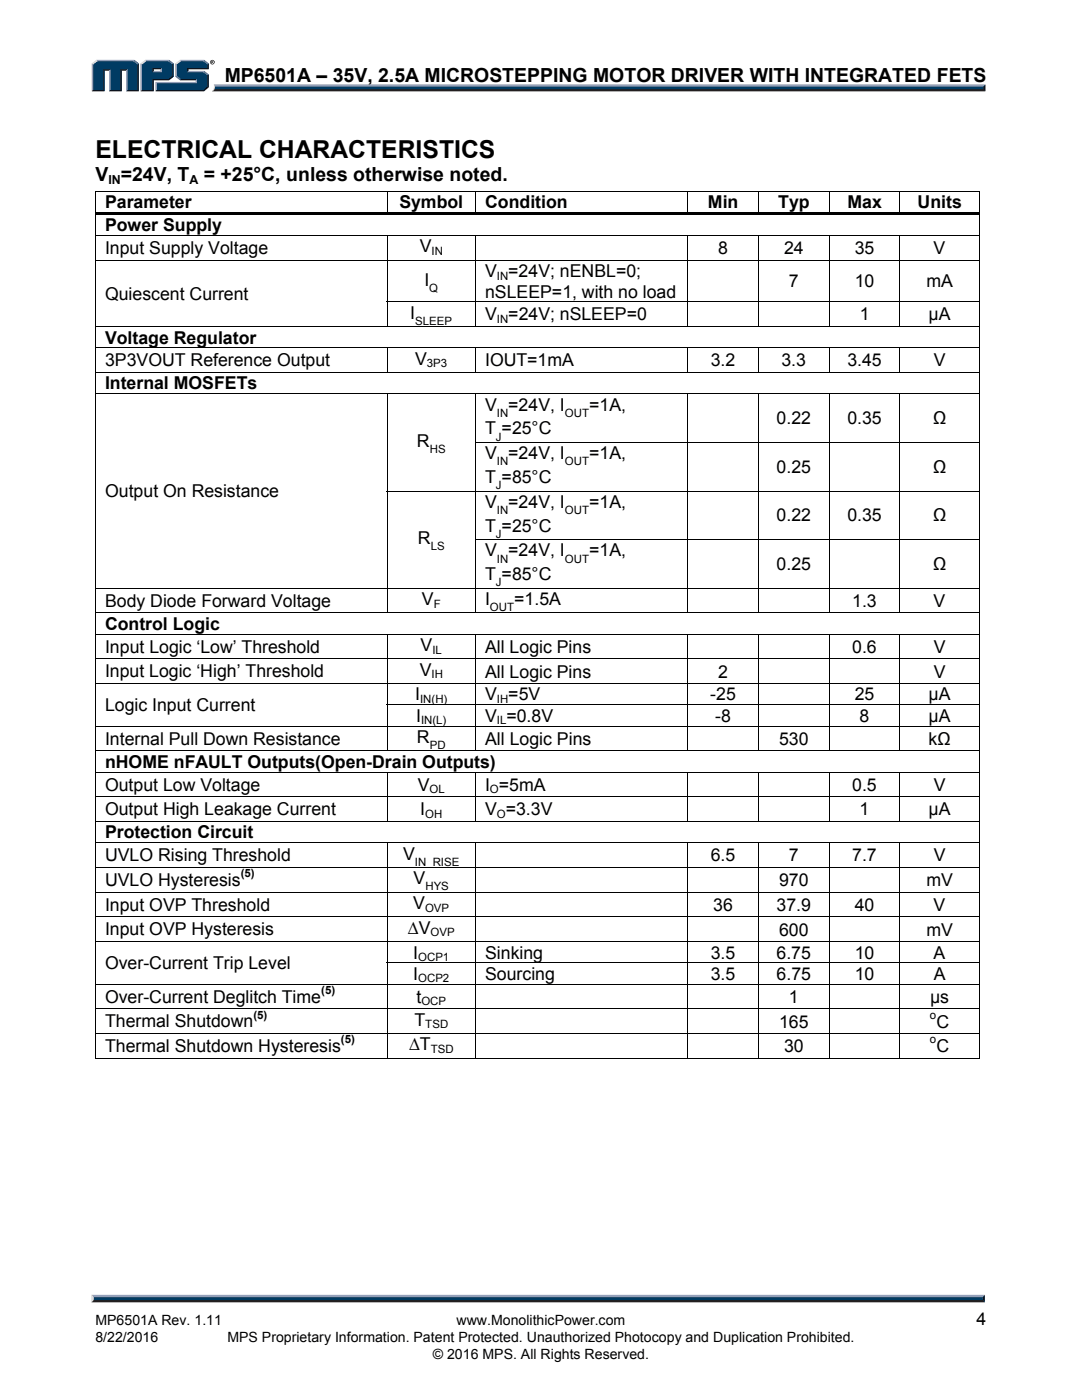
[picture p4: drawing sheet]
<svg xmlns="http://www.w3.org/2000/svg" width="216mm" height="279mm" viewBox="0 0 216 279" stroke-linecap="round" stroke-linejoin="round" font-family="sans-serif">
<path d="M18.7 259.2h177.4l.4 .7h-178.3z" fill="#231f20"/>
<path d="M18.3 258.4h178.2l-.4 .8h-177.4z" fill="#94a0b9"/>
<path d="M196.5 258.4v1.5l-.4-.4v-.6z" fill="#001339"/>
<path d="M18.7 258.9h177.4v.6h-177.4z" fill="#003b63"/>
<path d="M18.2 258.4l.5 .5v.5l-.5 .5z" fill="#dcddde"/>
<path d="M42.7 16.9h153.9l-.4 .7h-153.4z" fill="#94a0b9"/>
<path d="M42.8 17.6h153.4l.4 .6h-154.3l.4-.2z" fill="#231f20"/>
<path d="M196.2 17.3l.4-.4v1.3l-.4-.4z" fill="#001339"/>
<path d="M42.9 17.3h153.3v.5h-153.4z" fill="#003b63"/>
<path d="M42.7 16.9l.2 .5a.78 .78 0 0 1-.6 .8l.1-.1a1.23 1.23 0 0 0 .3-1.2z" fill="#dcddde"/>
<path d="M30.4 14.4l.3-.2h1.3l.3 .2z" fill="#94a0b9"/>
<g fill="#003b63">
<path d="M18.6 12.8l.8-.6h7.2l.8 .6v5.1h-2v-4.1h-1.4v4.1h-2v-4.1h-1.4v4.1h-2z"/>
<path d="M28.3 12.8l.8-.6h2.2v1.3h-.9v.9h1.9v-.9h-1.3v-1.3h2.6l.8 .6v2.3l-.8 .6h-3.2v2.2h-2.1z"/>
<path d="M31.3 16.6h8v-.9h-3.2l-.9-.6v-2.3l.9-.6h4.4l.9 .6v.7h-4.1v.9h3.2l.9 .6v2.2l-.9 .7h-9.2z"/>
</g>
<path d="M35.9 12.1h4.8" fill="none" stroke="#94a0b9" stroke-width=".26"/>
<path d="M35 12.7l.9-.7 .2 .2-.8 .6z" fill="#dcddde"/>
<path d="M35.1 12.7v2.6" fill="none" stroke="#94a0b9" stroke-width=".27"/>
<path d="M35 15.3l.3-.2 .8 .6-.2 .3z" fill="#547194"/>
<path d="M35.9 15.9h3.4" fill="none" stroke="#001339" stroke-width=".26"/>
<g fill="#94a0b9">
<path d="M31 16.4h8.1v-.4l.2-.3v.9h-8z"/>
<path d="M31 16.4l.3 .2v1.3l-.3 .3z"/>
</g>
<path d="M37.3 13.5h4.1v-.7l.2-.1v1.1h-4v.4l-.3 .2z" fill="#001339"/>
<path d="M37.3 14.3h3.4" fill="none" stroke="#94a0b9" stroke-width=".26"/>
<path d="M40.7 14.2l.9 .7-.2 .1-.9-.6z" fill="#547194"/>
<g fill="#001339">
<path d="M31 18.2l.3-.3h9.2l.9-.7v-2.2l.2-.1v2.5l-.9 .8z"/>
<path d="M30.4 15.7h3.2l.8-.6v-2.3l.2-.1v2.6l-.9 .7h-3v2.2h-2.6l.2-.3h2.1z"/>
</g>
<path d="M33.7 12l.9 .7-.2 .1-.8-.6z" fill="#547194"/>
<path d="M29 12.1h4.7" fill="none" stroke="#94a0b9" stroke-width=".26"/>
<path d="M28.1 12.7l.9-.7 .1 .2-.8 .6z" fill="#dcddde"/>
<path d="M28.2 12.7v5.5" fill="none" stroke="#94a0b9" stroke-width=".27"/>
<path d="M32 13.8l.3-.3v.9l-.3-.2z" fill="#94a0b9"/>
<g fill="#001339">
<path d="M30.4 13.5h1.9l-.3 .3h-1.3v.4l-.3 .2z"/>
<path d="M27.4 12.8l.3-.1v5.5h-2.5l.2-.3h2z"/>
</g>
<path d="M26.8 12l.9 .7-.3 .1-.8-.6z" fill="#547194"/>
<path d="M19.2 12.1h7.6" fill="none" stroke="#94a0b9" stroke-width=".26"/>
<path d="M18.3 12.7l.9-.7 .2 .2-.8 .6z" fill="#dcddde"/>
<path d="M18.5 12.7v5.5" fill="none" stroke="#94a0b9" stroke-width=".27"/>
<path d="M20.6 13.8h1.4l-.2 .3h-.9v4.1h-2.6l.3-.3h2z" fill="#001339"/>
<path d="M21.9 13.8v4.4" fill="none" stroke="#94a0b9" stroke-width=".27"/>
<path d="M24 13.8h1.4l-.2 .3h-.9v4.1h-2.5l.2-.3h2z" fill="#001339"/>
<path d="M25.3 13.8v4.4" fill="none" stroke="#94a0b9" stroke-width=".27"/>
<path d="M40.7 12l.9 .7-.2 .1-.9-.6z" fill="#547194"/>
<path d="M41.9 12.4a.45 .45 0 0 1 .9 0 .45 .45 0 0 1-.9 0zM42 12.4a.37 .37 0 0 0 .7 0 .37 .37 0 0 0-.7 0zM42.2 12.2h.3l.1 .5-.3-.3-.1 .3zM42.3 12.2v.2h.1z" fill="#231f20"/>
<path d="M42.7 16.9h153.9l-.4 .7h-153.4z" fill="#94a0b9"/>
<path d="M42.8 17.6h153.4l.4 .6h-154.3l.4-.2z" fill="#231f20"/>
<path d="M196.2 17.3l.4-.4v1.3l-.4-.4z" fill="#001339"/>
<path d="M42.9 17.3h153.3v.5h-153.4z" fill="#003b63"/>
<path d="M42.7 16.9l.2 .5a.78 .78 0 0 1-.6 .8l.1-.1a1.23 1.23 0 0 0 .3-1.2z" fill="#dcddde"/>
<path d="M30.4 14.4l.3-.2h1.3l.3 .2z" fill="#94a0b9"/>
<g fill="#003b63">
<path d="M18.6 12.8l.8-.6h7.2l.8 .6v5.1h-2v-4.1h-1.4v4.1h-2v-4.1h-1.4v4.1h-2z"/>
<path d="M28.3 12.8l.8-.6h2.2v1.3h-.9v.9h1.9v-.9h-1.3v-1.3h2.6l.8 .6v2.3l-.8 .6h-3.2v2.2h-2.1z"/>
<path d="M31.3 16.6h8v-.9h-3.2l-.9-.6v-2.3l.9-.6h4.4l.9 .6v.7h-4.1v.9h3.2l.9 .6v2.2l-.9 .7h-9.2z"/>
</g>
<path d="M35.9 12.1h4.8" fill="none" stroke="#94a0b9" stroke-width=".26"/>
<path d="M35 12.7l.9-.7 .2 .2-.8 .6z" fill="#dcddde"/>
<path d="M35.1 12.7v2.6" fill="none" stroke="#94a0b9" stroke-width=".27"/>
<path d="M35 15.3l.3-.2 .8 .6-.2 .3z" fill="#547194"/>
<path d="M35.9 15.9h3.4" fill="none" stroke="#001339" stroke-width=".26"/>
<g fill="#94a0b9">
<path d="M31 16.4h8.1v-.4l.2-.3v.9h-8z"/>
<path d="M31 16.4l.3 .2v1.3l-.3 .3z"/>
</g>
<path d="M37.3 13.5h4.1v-.7l.2-.1v1.1h-4v.4l-.3 .2z" fill="#001339"/>
<path d="M37.3 14.3h3.4" fill="none" stroke="#94a0b9" stroke-width=".26"/>
<path d="M40.7 14.2l.9 .7-.2 .1-.9-.6z" fill="#547194"/>
<g fill="#001339">
<path d="M31 18.2l.3-.3h9.2l.9-.7v-2.2l.2-.1v2.5l-.9 .8z"/>
<path d="M30.4 15.7h3.2l.8-.6v-2.3l.2-.1v2.6l-.9 .7h-3v2.2h-2.6l.2-.3h2.1z"/>
</g>
<path d="M33.7 12l.9 .7-.2 .1-.8-.6z" fill="#547194"/>
<path d="M29 12.1h4.7" fill="none" stroke="#94a0b9" stroke-width=".26"/>
<path d="M28.1 12.7l.9-.7 .1 .2-.8 .6z" fill="#dcddde"/>
<path d="M28.2 12.7v5.5" fill="none" stroke="#94a0b9" stroke-width=".27"/>
<path d="M32 13.8l.3-.3v.9l-.3-.2z" fill="#94a0b9"/>
<g fill="#001339">
<path d="M30.4 13.5h1.9l-.3 .3h-1.3v.4l-.3 .2z"/>
<path d="M27.4 12.8l.3-.1v5.5h-2.5l.2-.3h2z"/>
</g>
<path d="M26.8 12l.9 .7-.3 .1-.8-.6z" fill="#547194"/>
<path d="M19.2 12.1h7.6" fill="none" stroke="#94a0b9" stroke-width=".26"/>
<path d="M18.3 12.7l.9-.7 .2 .2-.8 .6z" fill="#dcddde"/>
<path d="M18.5 12.7v5.5" fill="none" stroke="#94a0b9" stroke-width=".27"/>
<path d="M20.6 13.8h1.4l-.2 .3h-.9v4.1h-2.6l.3-.3h2z" fill="#001339"/>
<path d="M21.9 13.8v4.4" fill="none" stroke="#94a0b9" stroke-width=".27"/>
<path d="M24 13.8h1.4l-.2 .3h-.9v4.1h-2.5l.2-.3h2z" fill="#001339"/>
<path d="M25.3 13.8v4.4" fill="none" stroke="#94a0b9" stroke-width=".27"/>
<path d="M40.7 12l.9 .7-.2 .1-.9-.6z" fill="#547194"/>
<path d="M41.9 12.4a.45 .45 0 0 1 .9 0 .45 .45 0 0 1-.9 0zM42 12.4a.37 .37 0 0 0 .7 0 .37 .37 0 0 0-.7 0zM42.2 12.2h.3l.1 .5-.3-.3-.1 .3zM42.3 12.2v.2h.1z" fill="#231f20"/>
<path d="M19 38.1h.1v.2h-.1zM195.3 38.1h.2v.2h-.2zM19 42.4h176.5v.5h-176.5zM19 60.2h.1v.1h-.1zM19 88.2h.1v.2h-.1zM19 97.9h.1v.2h-.1zM77.2 88.2h.1v.2h-.1zM19 107.6h.1v.2h-.1zM77.2 107.6h.1v.2h-.1zM19 140.6h.1v.2h-.1zM19 192.1h.1v.2h-.1zM195.3 211.1h.2v.2h-.2z" fill="#000"/>
<g fill="none" stroke="#000" stroke-width=".2">
<path d="M19 38.2h176.5M19 38.3v4.1M77.3 38.3v4.1M94.9 38.3v4.1M137.2 38.3v4.1M151.3 38.3v4.1M165.5 38.3v4.1M179.6 38.3v4.1M195.4 38.3v4.1M19 47h176.5M19 52h176.5M19 42.9v4"/>
<path d="M19 47.1v4.8M19 52v8.2M77.3 47.1v4.8M77.3 52v8.2M94.9 47.1v4.8M94.9 52v8.2M137.2 47.1v4.8M137.2 52v8.2M151.3 47.1v4.8M151.3 52v8.2M165.5 47.1v4.8M165.5 52v8.2"/>
<path d="M179.6 47.1v4.8M179.6 52v8.2M195.4 42.9v4M195.4 47.1v4.8M195.4 52v8.2M19 65.2h176.5M19 69.4h176.5M19 74.4h176.5M19 78.6h176.5M19 60.3v4.8M19 65.3v4M19 69.5v4.8"/>
<path d="M19 74.4v4.1M19 78.7v9.5M77.2 60.2h118.3M77.3 60.3v4.8M77.3 69.5v4.8M77.3 78.7v9.5M94.9 60.3v4.8M94.9 69.5v4.8M94.9 78.7v9.5M137.2 60.3v4.8M137.2 69.5v4.8M137.2 78.7v9.5"/>
<path d="M151.3 60.3v4.8M151.3 69.5v4.8M151.3 78.7v9.5M165.5 60.3v4.8M165.5 69.5v4.8M165.5 78.7v9.5M179.6 60.3v4.8M179.6 69.5v4.8M179.6 78.7v9.5M195.4 60.3v4.8M195.4 65.3v4M195.4 69.5v4.8"/>
<path d="M195.4 74.4v4.1M195.4 78.7v9.5M19 88.4v9.5M19 98.1v9.5M77.2 98h118.3M77.3 88.4v9.5M77.3 98.1v9.5M94.8 88.3h100.7M94.9 88.4v9.5M94.9 98.1v9.5M137.2 88.4v9.5M137.2 98.1v9.5"/>
<path d="M151.3 88.4v9.5M151.3 98.1v9.5M165.5 88.4v9.5M165.5 98.1v9.5M179.6 88.4v9.5M179.6 98.1v9.5M195.4 88.4v9.5M195.4 98.1v9.5M19 117.4h176.5M19 107.8v9.5M19 117.5v4.7M77.3 107.8v9.5"/>
<path d="M77.3 117.5v4.7M94.8 107.7h100.7M94.9 107.8v9.5M94.9 117.5v4.7M137.2 107.8v9.5M137.2 117.5v4.7M151.3 107.8v9.5M151.3 117.5v4.7M165.5 107.8v9.5M165.5 117.5v4.7M179.6 107.8v9.5M179.6 117.5v4.7"/>
<path d="M195.4 107.8v9.5M195.4 117.5v4.7M19 122.3h176.5M19 126.6h176.5M19 131.5h176.5M19 136.4h176.5M19 122.4v4.1M19 126.6v4.8M19 131.6v4.8M19 136.5v4.1M77.3 126.6v4.8M77.3 131.6v4.8"/>
<path d="M77.3 136.5v4.1M94.9 126.6v4.8M94.9 131.6v4.8M94.9 136.5v4.1M137.2 126.6v4.8M137.2 131.6v4.8M137.2 136.5v4.1M151.3 126.6v4.8M151.3 131.6v4.8M151.3 136.5v4.1M165.5 126.6v4.8M165.5 131.6v4.8"/>
<path d="M165.5 136.5v4.1M179.6 126.6v4.8M179.6 131.6v4.8M179.6 136.5v4.1M195.4 122.4v4.1M195.4 126.6v4.8M195.4 131.6v4.8M195.4 136.5v4.1M19 144.9h176.5M19 149.8h176.5M19 154.1h176.5M19 159h176.5"/>
<path d="M19 140.8v4M19 145v4.8M19 149.9v4.1M19 154.2v4.7M19 159.1v4.8M77.2 140.7h118.3M77.3 140.8v4M77.3 145v4.8M77.3 154.2v4.7M77.3 159.1v4.8M94.9 140.8v4M94.9 145v4.8"/>
<path d="M94.9 154.2v4.7M94.9 159.1v4.8M137.2 140.8v4M137.2 145v4.8M137.2 154.2v4.7M137.2 159.1v4.8M151.3 140.8v4M151.3 145v4.8M151.3 154.2v4.7M151.3 159.1v4.8M165.5 140.8v4M165.5 145v4.8"/>
<path d="M165.5 154.2v4.7M165.5 159.1v4.8M179.6 140.8v4M179.6 145v4.8M179.6 154.2v4.7M179.6 159.1v4.8M195.4 140.8v4M195.4 145v4.8M195.4 149.9v4.1M195.4 154.2v4.7M195.4 159.1v4.8M19 164h176.5"/>
<path d="M19 168.2h176.5M19 173.1h176.5M19 178.1h176.5M19 164v4.1M19 168.3v4.7M19 173.2v4.8M19 178.2v4.7M77.3 168.3v4.7M77.3 173.2v4.8M77.3 178.2v4.7M94.9 168.3v4.7M94.9 173.2v4.8"/>
<path d="M94.9 178.2v4.7M137.2 168.3v4.7M137.2 173.2v4.8M137.2 178.2v4.7M151.3 168.3v4.7M151.3 173.2v4.8M151.3 178.2v4.7M165.5 168.3v4.7M165.5 173.2v4.8M165.5 178.2v4.7M179.6 168.3v4.7M179.6 173.2v4.8"/>
<path d="M179.6 178.2v4.7M195.4 164v4.1M195.4 168.3v4.7M195.4 173.2v4.8M195.4 178.2v4.7M19 183h176.5M19 187.9h176.5M19 196.4h176.5M19 183.1v4.8M19 188v4.1M19 192.3v4M19 196.5v4.8"/>
<path d="M77.2 192.2h118.3M77.3 183.1v4.8M77.3 188v4.1M77.3 192.3v4M77.3 196.5v4.8M94.9 183.1v4.8M94.9 188v4.1M94.9 192.3v4M94.9 196.5v4.8M137.2 183.1v4.8M137.2 188v4.1M137.2 192.3v4"/>
<path d="M137.2 196.5v4.8M151.3 183.1v4.8M151.3 188v4.1M151.3 192.3v4M151.3 196.5v4.8M165.5 183.1v4.8M165.5 188v4.1M165.5 192.3v4M165.5 196.5v4.8M179.6 183.1v4.8M179.6 188v4.1M179.6 192.3v4"/>
<path d="M179.6 196.5v4.8M195.4 183.1v4.8M195.4 188v4.1M195.4 192.3v4M195.4 196.5v4.8M19 201.4h176.5M19 206.3h176.5M19 211.2h58.2M19 201.4v4.8M19 206.4v4.9M77.3 201.4v4.8M77.3 206.4v4.9"/>
<path d="M77.3 211.2h17.5M94.9 201.4v4.8M94.9 206.4v4.9M95 211.2h42.1M137.2 201.4v4.8M137.2 206.4v4.9M137.3 211.2h14M151.3 201.4v4.8M151.3 206.4v4.9M151.4 211.2h14M165.5 201.4v4.8M165.5 206.4v4.9"/>
<path d="M165.5 211.2h14M179.6 201.4v4.8M179.6 206.4v4.9M179.6 211.2h15.7M195.4 201.4v4.8M195.4 206.4v4.9"/>
</g>
<text font-size="4.9" x="19" y="31.5">ELECTRICAL CHARACTERISTICS</text>
<g font-size="3.9">
<text x="44.8" y="16.3">MP6501A – 35V, 2.5A MICROSTEPPING MOTOR DRIVER WITH INTEGRATED FETS</text>
<text x="19" y="36.2">V =24V, T</text>
<text x="40.7" y="36.2">= +25°C, unless otherwise noted.</text>
</g>
<g font-size="3.5">
<text x="21" y="41.6">Parameter</text>
<text x="79.7" y="41.6">Symbol</text>
<text x="96.8" y="41.6">Condition</text>
<text x="141.3" y="41.6">Min</text>
<text x="155.3" y="41.6">Typ</text>
<text x="169.1" y="41.6">Max</text>
<text x="183.1" y="41.6">Units</text>
<text x="21" y="46.2">Power Supply</text>
<text x="21" y="50.7">Input Supply Voltage</text>
<text x="83.8" y="50.4">V</text>
<text x="143.3" y="50.7">8</text>
<text x="156.4" y="50.7">24</text>
<text x="170.6" y="50.7">35</text>
<text x="186.3" y="50.7">V</text>
<text x="21" y="59.8">Quiescent Current</text>
<text x="84.7" y="57">I</text>
<text x="96.8" y="55.3">V =24V; nENBL=0;</text>
<text x="96.8" y="59.4">nSLEEP=1, with no load</text>
<text x="157.4" y="57.3">7</text>
<text x="170.6" y="57.3">10</text>
<text x="184.8" y="57.3">mA</text>
<text x="81.9" y="63.6">I</text>
<text x="96.8" y="63.9">V =24V; nSLEEP=0</text>
<text x="171.5" y="63.9">1</text>
<text x="185.3" y="63.9">µA</text>
<text x="21" y="68.6">Voltage Regulator</text>
<text x="21" y="73.1">3P3VOUT Reference Output</text>
<text x="21" y="77.7">Internal MOSFETs</text>
<text x="82.8" y="72.8">V</text>
<text x="96.8" y="73.1">IOUT=1mA</text>
<text x="141.8" y="73.1">3.2</text>
<text x="155.9" y="73.1">3.3</text>
<text x="169.1" y="73.1">3.45</text>
<text x="186.3" y="73.1">V</text>
<text x="96.8" y="81.9">V =24V, I</text>
<text x="117.6" y="81.9">=1A,</text>
<text x="83.2" y="89.2">R</text>
<text x="96.8" y="86.7">T =25°C</text>
<text x="155" y="84.7">0.22</text>
<text x="169.1" y="84.7">0.35</text>
<text x="186.1" y="84.7">Ω</text>
<text x="96.8" y="91.7">V =24V, I</text>
<text x="117.6" y="91.7">=1A,</text>
<text x="155" y="94.4">0.25</text>
<text x="186.1" y="94.4">Ω</text>
<text x="21" y="99.2">Output On Resistance</text>
<text x="96.8" y="101.3">V =24V, I</text>
<text x="96.8" y="96.4">T =85°C</text>
<text x="117.6" y="101.3">=1A,</text>
<text x="96.8" y="106.1">T =25°C</text>
<text x="155" y="104.1">0.22</text>
<text x="169.1" y="104.1">0.35</text>
<text x="186.1" y="104.1">Ω</text>
<text x="83.4" y="108.6">R</text>
<text x="96.8" y="111">V =24V, I</text>
<text x="117.6" y="111">=1A,</text>
<text x="155" y="113.8">0.25</text>
<text x="186.1" y="113.8">Ω</text>
<text x="96.8" y="115.8">T =85°C</text>
<text x="21" y="121.1">Body Diode Forward Voltage</text>
<text x="21" y="125.7">Control Logic</text>
<text x="84.2" y="120.7">V</text>
<text x="96.8" y="120.7">I</text>
<text x="102.6" y="120.7">=1.5A</text>
<text x="170.1" y="121.1">1.3</text>
<text x="186.3" y="121.1">V</text>
<text x="21" y="130.3">Input Logic ‘Low’ Threshold</text>
<text x="83.9" y="129.9">V</text>
<text x="96.8" y="130.3">All Logic Pins</text>
<text x="170.1" y="130.3">0.6</text>
<text x="186.3" y="130.3">V</text>
<text x="21" y="135.2">Input Logic ‘High’ Threshold</text>
<text x="83.8" y="134.9">V</text>
<text x="96.8" y="135.2">All Logic Pins</text>
<text x="143.3" y="135.2">2</text>
<text x="186.3" y="135.2">V</text>
<text x="21" y="141.9">Logic Input Current</text>
<text x="82.8" y="139.8">I</text>
<text x="96.8" y="139.8">V =5V</text>
<text x="141.7" y="139.8">-25</text>
<text x="170.5" y="139.8">25</text>
<text x="185.3" y="139.8">µA</text>
<text x="21" y="148.6">Internal Pull Down Resistance</text>
<text x="83" y="144">I</text>
<text x="83.2" y="148.3">R</text>
<text x="96.8" y="144">V =0.8V</text>
<text x="96.8" y="148.6">All Logic Pins</text>
<text x="142.7" y="144">-8</text>
<text x="155.5" y="148.6">530</text>
<text x="171.5" y="144">8</text>
<text x="185.3" y="148.6">kΩ</text>
<text x="185.3" y="144">µA</text>
<text x="21" y="153.2">nHOME nFAULT Outputs(Open-Drain Outputs)</text>
<text x="21" y="157.8">Output Low Voltage</text>
<text x="83.4" y="157.8">V</text>
<text x="96.8" y="157.8">I =5mA</text>
<text x="170" y="157.8">0.5</text>
<text x="186.3" y="157.8">V</text>
<text x="21" y="162.7">Output High Leakage Current</text>
<text x="21" y="167.3">Protection Circuit</text>
<text x="83.9" y="162.7">I</text>
<text x="96.8" y="162.7">V =3.3V</text>
<text x="171.5" y="162.7">1</text>
<text x="185.3" y="162.7">µA</text>
<text x="21" y="171.9">UVLO Rising Threshold</text>
<text x="80.4" y="171.5">V</text>
<text x="141.8" y="171.9">6.5</text>
<text x="157.4" y="171.9">7</text>
<text x="170.1" y="171.9">7.7</text>
<text x="186.3" y="171.9">V</text>
<text x="21" y="176.8">UVLO Hysteresis</text>
<text x="82.5" y="176.5">V</text>
<text x="155.4" y="176.8">970</text>
<text x="184.8" y="176.8">mV</text>
<text x="21" y="181.8">Input OVP Threshold</text>
<text x="82.5" y="181.4">V</text>
<text x="142.3" y="181.8">36</text>
<text x="155" y="181.8">37.9</text>
<text x="170.6" y="181.8">40</text>
<text x="186.3" y="181.8">V</text>
<text x="21" y="186.7">Input OVP Hysteresis</text>
<text x="81.4" y="186.4">∆V</text>
<text x="82.5" y="191.3">I</text>
<text x="96.8" y="191.3">Sinking</text>
<text x="141.8" y="191.3">3.5</text>
<text x="155" y="191.3">6.75</text>
<text x="155.4" y="186.7">600</text>
<text x="170.6" y="191.3">10</text>
<text x="184.8" y="186.7">mV</text>
<text x="186.3" y="191.3">A</text>
<text x="21" y="193.4">Over-Current Trip Level</text>
<text x="82.5" y="195.5">I</text>
<text x="96.8" y="195.5">Sourcing</text>
<text x="141.8" y="195.5">3.5</text>
<text x="155" y="195.5">6.75</text>
<text x="170.6" y="195.5">10</text>
<text x="186.3" y="195.5">A</text>
<text x="21" y="200.1">Over-Current Deglitch Time</text>
<text x="83.1" y="200.1">t</text>
<text x="157.4" y="200.1">1</text>
<text x="185.6" y="200.1">µs</text>
<text x="21" y="205">Thermal Shutdown</text>
<text x="21" y="210">Thermal Shutdown Hysteresis</text>
<text x="81.6" y="209.6">∆T</text>
<text x="82.7" y="204.7">T</text>
<text x="155.4" y="205.1">165</text>
<text x="156.4" y="210">30</text>
<text x="186.8" y="205.1">C</text>
<text x="186.8" y="210">C</text>
<text x="194.9" y="264.5">4</text>
</g>
<g font-size="2.8">
<text x="19" y="267.9">8/22/2016</text>
<text x="19" y="264.5">MP6501A Rev. 1.11</text>
<text x="45.4" y="267.9">MPS Proprietary Information. Patent Protected. Unauthorized Photocopy and Duplication Prohibited.</text>
<text x="91.1" y="264.5">www.MonolithicPower.com</text>
<text x="86.4" y="271.1">© 2016 MPS. All Rights Reserved.</text>
</g>
<g font-size="2.5">
<text x="21.6" y="36.7">IN</text>
<text x="37.8" y="36.7">A</text>
</g>
<g font-size="2.3">
<text x="86.1" y="50.9">IN</text>
<text x="85.7" y="58.2">Q</text>
<text x="99.1" y="55.8">IN</text>
<text x="82.8" y="64.8">SLEEP</text>
<text x="99.1" y="64.5">IN</text>
<text x="85.2" y="73.3">3P3</text>
<text x="99.1" y="83.2">IN</text>
<text x="112.7" y="83.2">OUT</text>
<text x="99" y="87.9">J</text>
<text x="85.8" y="90.4">HS</text>
<text x="99.1" y="92.9">IN</text>
<text x="112.7" y="92.9">OUT</text>
<text x="99" y="97.6">J</text>
<text x="99" y="107.3">J</text>
<text x="99.1" y="102.6">IN</text>
<text x="112.7" y="102.6">OUT</text>
<text x="86" y="109.8">LS</text>
<text x="99.1" y="112.3">IN</text>
<text x="112.7" y="112.3">OUT</text>
<text x="99" y="117">J</text>
<text x="86.6" y="121.3">F</text>
<text x="97.8" y="122">OUT</text>
<text x="86.3" y="130.5">IL</text>
<text x="86.1" y="135.4">IH</text>
<text x="83.8" y="140.3">IN(H)</text>
<text x="99.1" y="140.3">IH</text>
<text x="84" y="144.5">IN(L)</text>
<text x="85.8" y="149.5">PD</text>
<text x="99.1" y="144.5">IL</text>
<text x="85.7" y="158.3">OL</text>
<text x="97.8" y="158.3">O</text>
<text x="84.8" y="163.3">OH</text>
<text x="99.1" y="163.3">O</text>
<text x="82.8" y="172.8">IN RISE</text>
<text x="48" y="175.1">(5)</text>
<text x="84.9" y="177.7">HYS</text>
<text x="84.8" y="181.9">OVP</text>
<text x="83.4" y="191.8">OCP1</text>
<text x="85.9" y="186.9">OVP</text>
<text x="83.4" y="196.1">OCP2</text>
<text x="50.6" y="203.3">(5)</text>
<text x="64.1" y="198.4">(5)</text>
<text x="84.1" y="200.6">OCP</text>
<text x="185.6" y="203.3">o</text>
<text x="68" y="208.2">(5)</text>
<text x="84.9" y="205.2">TSD</text>
<text x="185.6" y="208.2">o</text>
<text x="85.9" y="210.2">TSD</text>
</g>
</svg>
